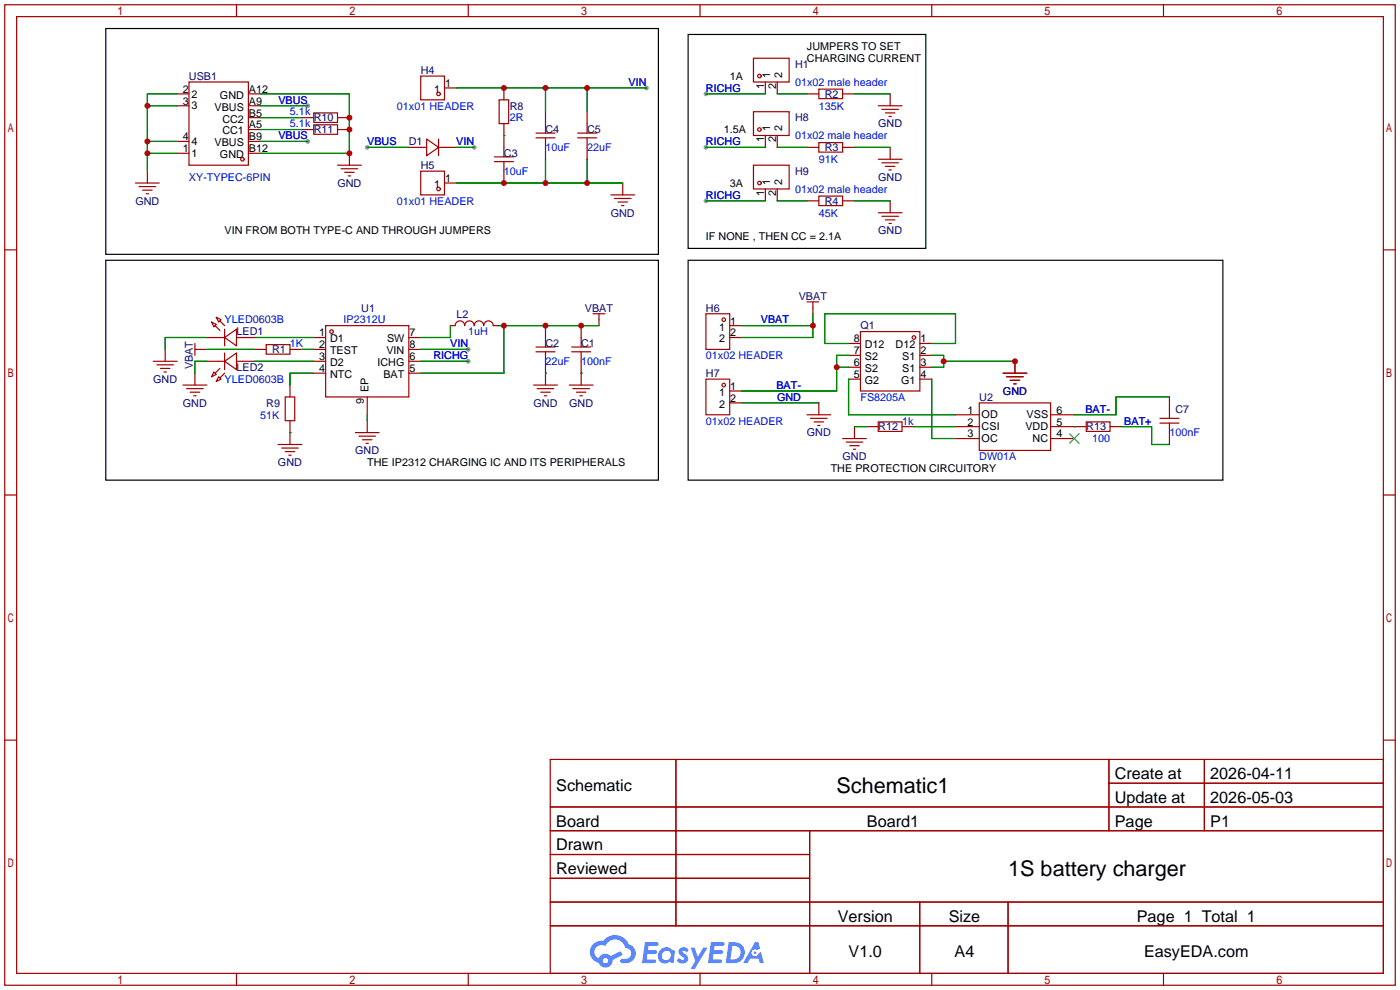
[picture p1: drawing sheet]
<svg xmlns="http://www.w3.org/2000/svg" width="299mm" height="212mm" viewBox="0 0 299 212" stroke-linecap="round" stroke-linejoin="round" font-family="sans-serif">
<g fill="#999">
<circle cx="100.1" cy="77.2" r=".51"/>
<circle cx="150.9" cy="42.9" r=".51"/>
<circle cx="150.9" cy="31.5" r=".51"/>
<circle cx="150.9" cy="20.1" r=".51"/>
<circle cx="100.1" cy="74.7" r=".51"/>
<circle cx="65.8" cy="30.2" r=".51"/>
<circle cx="138.2" cy="18.8" r=".51"/>
<circle cx="101.3" cy="31.5" r=".51"/>
<circle cx="65.8" cy="22.6" r=".51"/>
<circle cx="78.5" cy="31.5" r=".51"/>
</g>
<g fill="none" stroke="#a10000" stroke-width=".25">
<path d="M1 1h297.2v209.6h-297.2zM3.6 3.6h292.1v204.4h-292.1zM50.5 1v2.6M100.1 1v2.6M149.6 1v2.6M199.1 1v2.6M248.7 1v2.6M1 53.4h2.6M295.7 53.4h2.5M1 105.8h2.6M295.7 105.8h2.5M1 158.2h2.6"/>
<path d="M295.7 158.2h2.5M117.6 162.3h178.1v45.7h-178.1zM117.6 172.5h178.1M117.6 177.5h178.1M144.5 162.3v35.6M173 177.5v30.5M237 162.3v15.2M237 167.4h58.7M257.4 162.3v15.2M117.6 182.6h55.4M117.6 192.8h178.1M117.6 187.7h55.4"/>
<path d="M117.6 197.9h178.1M196.6 192.8v15.2M215.4 192.8v15.2M50.5 208v2.6M100.1 208v2.6M149.6 208v2.6M199.1 208v2.6M248.7 208v2.6"/>
</g>
<g fill="#5487ff">
<path d="M145.3 202.7a1.3 1.3 0 0 1 1.9 .3l-.4 .6a.54 .54 0 0 0-.9-.2l.1 .2a1.34 1.34 0 0 1 .9 1.8 1.47 1.47 0 0 1-2.3-.1l.5-.6 .8 .5a.31 .31 0 0 0 .4-.3 .31 .31 0 0 0-.3-.4 1.12 1.12 0 0 1-.7-1.8z"/>
<path d="M147.6 202.5h.9l.6 2 1.2-2h.9l-2.7 4.6h-.9l1-1.7z"/>
<path d="M137.8 201.4h1.7a1.31 1.31 0 0 1 1.2 .2 .4 .4 0 0 1-.3 .5l-1.8 .1-.1 .9h1.6a.4 .4 0 0 1 .4 .4 .4 .4 0 0 1-.5 .4h-1.6l-.2 1.2h1.4a.46 .46 0 0 1 .5 0 .46 .46 0 0 1 .1 .5l-.4 .2h-2.6z"/>
<path d="M151.9 201.4h1.7a1.32 1.32 0 0 1 1.2 .2 .39 .39 0 0 1-.3 .5l-1.8 .1-.1 .9h1.6a.4 .4 0 0 1 .4 .4 .4 .4 0 0 1-.4 .4h-1.7l-.2 1.2h1.4a.46 .46 0 0 1 .5 0 .46 .46 0 0 1 .1 .5l-.4 .2h-2.6z"/>
<path d="M161.3 201.4h.8l.3 1.3-.6 .4a.75 .75 0 0 0-1.1 .3 .75 .75 0 0 0 .5 1 .75 .75 0 0 0 .9-.7l.5-.2 .6 2.3h-.8l-.3-.9h-1.8l-.5 .9h-1z"/>
<path d="M155.7 201.4l-.6 4.4h1.5a2.27 2.27 0 0 0 2.6-2.2 2.27 2.27 0 0 0-2.7-2.2zM156.5 202.1a1.5 1.5 0 0 1 1.8 1.6 1.5 1.5 0 0 1-1.9 1.4h-.3z"/>
<path d="M141.2 203a1.6 1.6 0 0 0-.3 2.3 1.6 1.6 0 0 0 2.3 .2l.7 .3 .3-2.4-.1-.3-.5-.1a1.58 1.58 0 0 0-2.4 0zM141.8 203.5a.98 .98 0 0 1 1.6 .4 .98 .98 0 0 1-1.1 1.3 .94 .94 0 0 1-.9-.7 .94 .94 0 0 1 .4-1z"/>
<path d="M126.8 201.8a2.37 2.37 0 0 0 1.1 4 1.54 1.54 0 0 0 1.8 1 1.54 1.54 0 0 0 1.2-1.6l2.2-1.1-.5-.8-2 1a1.57 1.57 0 0 0-2.7 .5 1.5 1.5 0 0 1-.7-2.1 1.5 1.5 0 0 1 2.2-.5 2.23 2.23 0 0 1 2.3-1.4 2.23 2.23 0 0 1 2 1.8 1.16 1.16 0 0 1 1.2 1.1 1.16 1.16 0 0 1-1.1 1.2h-.7a.47 .47 0 0 0-.5 .4 .47 .47 0 0 0 .4 .5 2.17 2.17 0 0 0 2.5-.9 2.17 2.17 0 0 0-.3-2.7l-.8-.4a3.2 3.2 0 0 0-5.5-.7l-1.1 .1zM128.8 205.3a.6 .6 0 0 1 1.2 0 .6 .6 0 0 1-1.2 0z"/>
<circle cx="161.4" cy="203.6" r=".28"/>
</g>
<g fill="none" stroke="#a10000" stroke-width=".25">
<path d="M40.4 17.5h12.7v17.8h-12.7zM89.9 16.3h5.1v5h-5.1zM95 18.8h2.5M107.7 18.8v2.5M161 12.4h7.7v5.1h-7.7zM163.6 17.5v2.6M166.1 17.5v2.6M175 19.1h5.1v2h-5.1zM29 39.1h5M29.7 39.9h3.6M31.5 36.6v2.5M37.8 22.6h2.6"/>
<path d="M37.8 20.1h2.6M37.8 30.2h2.6M37.8 32.8h2.6M53.1 22.6h2.5M53.1 20.1h2.5M53.1 27.7h2.5M53.1 25.1h2.5M53.1 30.2h2.5M53.1 32.8h2.5M64.5 27.7h2.6M64.5 25.1h2.6M67.1 24.1h5v2.1h-5z"/>
<path d="M67.1 26.7h5v2h-5zM72.1 27.7h2.6M72.1 25.1h2.6M72.1 35.3h5.1M72.9 36.1h3.6M73.7 36.8h2M74.4 37.6h.5M74.7 32.8v2.5M87.4 31.5h3.8M89.9 36.6h5.1v5.1h-5.1zM91.2 29.7l2.5 1.8-2.5 1.8zM93.7 31.5h3.8"/>
<path d="M93.7 29.7v3.6M95 39.1h2.5M105.7 33.5h4M105.7 34.5h4M106.7 21.3h2v5.1h-2zM107.7 26.4v7.1M107.7 34.5v4.6M114.6 28.4h4M114.6 29.5h4M116.6 23.9v4.5M116.6 29.5v4.5M123.4 28.4h4.1"/>
<path d="M123.4 29.5h4.1M125.5 23.9v4.5M125.5 29.5v4.5M133.1 39.1v2.6M161 23.9h7.7v5.1h-7.7zM161 35.3h7.7v5.1h-7.7zM163.6 29v2.5M166.1 29v2.5M172.5 20.1h2.5M172.5 31.5h2.5M175 30.5h5.1v2h-5.1zM180.1 20.1h2.5"/>
<path d="M180.1 31.5h2.5M187.7 22.6h5.1M187.7 34h5.1M188.5 23.4h3.5M188.5 34.8h3.5M189.2 24.1h2.1M189.2 35.6h2.1M190 24.9h.5M190 36.3h.5M190.2 20.1v2.5M190.2 31.5v2.5M30.5 40.6h2"/>
<path d="M31.2 41.4h.5M130.6 41.7h5M131.3 42.4h3.6M132.1 43.2h2M132.8 43.9h.5M163.6 40.4v2.5M166.1 40.4v2.5M172.5 42.9h2.5M175 41.9h5.1v2h-5.1zM180.1 42.9h2.5M187.7 45.5h5.1M188.5 46.2h3.5"/>
<path d="M189.2 47h2.1M190 47.8h.5M190.2 42.9v2.6M32.8 77.2h5M33.5 78h3.6M34.3 78.7h2M35.1 79.5h.5M35.3 74.7v2.5M41.7 74.7h2.5M41.7 73.4v2.5M41.7 79.8v2.5M44.2 72.1h3.8"/>
<path d="M44.2 77.2h3.8M45.2 68.8l1 .5-.5 .5zM45.7 79.5l.5 .5-1 .5zM46 69.6l1 1M46.2 67.8l1 .5-.5 .5zM47 68.6l1 1M47 78.7l-1 1.1M48 72.1l2.5-1.7v3.5zM48 77.2l2.5-1.8v3.6zM48 70.4v3.5M48 75.4v3.6M48 79.8l-1 1"/>
<path d="M50.5 72.1h3.9M50.5 77.2h3.9M54.4 74.7h2.5M56.9 73.7h5.1v2h-5.1zM62 74.7h2.5M67.1 72.1h2.5M67.1 74.7h2.5M67.1 77.2h2.5M67.1 79.8h2.5M69.6 69.6h17.8v15.2h-17.8zM87.4 72.1h2.5M87.4 74.7h2.5"/>
<path d="M87.4 77.2h2.5M87.4 79.8h2.5M96.3 69.6h1M97.3 69.6a1.02 1.02 0 0 1 1-1 1.02 1.02 0 0 1 1 1M99.3 69.6a1.02 1.02 0 0 1 1-1 1.02 1.02 0 0 1 1 1M101.3 69.6a1.02 1.02 0 0 1 1.1-1 1.02 1.02 0 0 1 1 1M103.4 69.6a1.02 1.02 0 0 1 1-1 1.02 1.02 0 0 1 1 1h1M114.6 74.2h4M114.6 75.2h4M116.6 69.6v4.6M116.6 75.2v7.1M122.2 74.2h4"/>
<path d="M122.2 75.2h4M124.2 69.6v4.6M124.2 75.2v7.1M126.7 67.1h2.6M128 67.1v2.5M150.9 67.1h5.1v7.6h-5.1zM156 72.1h2.5M156 69.6h2.5M172.5 64.5h2.5M173.7 64.5v2.6M181.4 73.4h2.5M181.4 75.9h2.5"/>
<path d="M181.4 78.5h2.5M183.9 70.9h12.7v12.7h-12.7zM196.6 73.4h2.5M196.6 75.9h2.5M196.6 78.5h2.5M214.4 79.8h5.1M216.9 77.2v2.6M39.1 82.3h5.1M39.9 83.1h3.5M40.6 83.8h2.1M41.4 84.6h.5M46.7 80.5l.5 .5-1 .5z"/>
<path d="M59.4 95h5.1M60.2 95.8h3.6M61 84.8h2v5.1h-2zM61 96.5h2M61.7 97.3h.5M62 82.3v2.5M62 89.9v5.1M75.9 92.5h5.1M76.7 93.2h3.6M77.5 94h2M78.2 94.7h.5M78.5 84.8v3.8"/>
<path d="M78.5 89.9v2.6M114 82.3h5.1M114.8 83.1h3.6M115.6 83.8h2M116.3 84.6h.5M121.7 82.3h5M122.4 83.1h3.6M123.2 83.8h2M124 84.6h.5M150.9 81h5.1v7.6h-5.1zM156 83.6h2.5M156 86.1h2.5"/>
<path d="M172.5 88.6h5M173.2 89.4h3.6M174 90.2h2M174.8 90.9h.5M175 86.1v2.5M180.1 93.7h5.1M180.8 94.5h3.6M181.4 81h2.5M181.6 95.2h2M182.4 96h.5M182.6 91.2v2.5M185.2 91.2h2.5"/>
<path d="M187.7 90.2h5.1v2h-5.1zM192.8 91.2h2.5M196.6 81h2.5M204.2 88.6h5.1M204.2 91.2h5.1M204.2 93.7h5.1M209.3 86.1h15.2v10.2h-15.2zM215.1 80.5h3.6M215.9 81.3h2M216.7 82h.5M224.5 88.6h5.1M224.5 91.2h7.7"/>
<path d="M224.5 93.7h5.1M232.2 90.2h5v2h-5zM237.2 91.2h2.6M247.9 89.4h4.1M247.9 90.4h4.1M249.9 84.8v4.6M249.9 90.4v4.6"/>
<circle cx="162.3" cy="16.3" r=".38"/>
<circle cx="51.8" cy="34" r=".38"/>
<circle cx="93.7" cy="20.1" r=".38"/>
<circle cx="162.3" cy="39.1" r=".38"/>
<circle cx="162.3" cy="27.7" r=".38"/>
<circle cx="93.7" cy="40.4" r=".38"/>
<circle cx="70.9" cy="70.9" r=".38"/>
<circle cx="154.7" cy="68.3" r=".38"/>
<circle cx="195.3" cy="72.1" r=".38"/>
<circle cx="154.7" cy="82.3" r=".38"/>
</g>
<g fill="none" stroke="#008700" stroke-width=".25">
<path d="M97.5 18.8h40.7M116.6 18.8v5.1M125.5 18.8v5.1M31.5 22.6h6.3M31.5 30.2h6.3M31.5 32.8h6.3M37.8 20.1h-6.3v16.5M55.6 20.1h19.1v12.7h-19.1M55.6 22.6h10.2M55.6 30.2h10.2M55.6 25.1h8.9M55.6 27.7h8.9"/>
<path d="M78.5 31.5h8.9M97.5 31.5h3.8M97.5 39.1h35.6M107.7 29h.1M116.6 34v5.1M125.5 34v5.1M150.9 31.5h12.7M150.9 20.1h12.7M166.1 31.5h6.4M166.1 20.1h6.4M182.6 31.5h7.6M182.6 20.1h7.6"/>
<path d="M150.9 42.9h12.7M166.1 42.9h6.4M182.6 42.9h7.6M44.2 77.2h-2.5v2.6M44.2 72.1h-8.9v2.6M44.2 74.7h10.2M54.4 77.2h12.7M54.4 72.1h12.7M64.5 74.7h2.6M67.1 79.8h-5.1v2.5M89.9 77.2h10.2M89.9 74.7h10.2"/>
<path d="M96.3 69.6v2.5h-6.4M106.4 69.6h21.6M107.7 69.6v10.2h-17.8M116.6 79.8h.1M124.2 79.8h.1M158.5 69.6h15.2M173.7 67.1v5h-15.2M178.8 78.5h2.6M181.4 73.4h-5.1v-6.3h27.9v6.3h-5.1M181.4 75.9h-2.6v7.7h-20.3M199.1 75.9h2.6v2.6h-2.6M201.7 77.2h15.2"/>
<path d="M62 92.5h.1M78.5 88.6v1.3M158.5 86.1h16.5M181.4 81v7.6h22.8M182.6 91.2h2.6M195.3 91.2h8.9M199.1 81v12.7h5.1M229.6 91.2h.1M239.8 91.2h6.3v3.8h3.8M249.9 84.8h-11.4v3.8h-8.9"/>
</g>
<path d="M22.6 6.1h118.1v48.3h-118.1zM147.1 7.4h50.8v45.7h-50.8zM22.6 55.6h118.1v47h-118.1zM147.1 55.6h114.3v47h-114.3z" fill="none" stroke="#000" stroke-width=".25"/>
<path d="M228.6 92.7l2 2M230.6 92.7l-2 2" fill="none" stroke="#3c3" stroke-width=".25"/>
<g fill="#c00">
<circle cx="107.7" cy="69.6" r=".63"/>
<circle cx="116.6" cy="69.6" r=".63"/>
<circle cx="124.2" cy="69.6" r=".63"/>
<circle cx="107.7" cy="39.1" r=".63"/>
<circle cx="116.6" cy="39.1" r=".63"/>
<circle cx="125.5" cy="39.1" r=".63"/>
<circle cx="31.5" cy="22.6" r=".63"/>
<circle cx="31.5" cy="30.2" r=".63"/>
<circle cx="31.5" cy="32.8" r=".63"/>
<circle cx="74.7" cy="32.8" r=".63"/>
<circle cx="74.7" cy="27.7" r=".63"/>
<circle cx="74.7" cy="25.1" r=".63"/>
<circle cx="201.7" cy="77.2" r=".63"/>
<circle cx="216.9" cy="77.2" r=".63"/>
<circle cx="178.8" cy="78.5" r=".63"/>
<circle cx="173.7" cy="69.6" r=".63"/>
<circle cx="125.5" cy="18.8" r=".63"/>
<circle cx="116.6" cy="18.8" r=".63"/>
<circle cx="107.7" cy="18.8" r=".63"/>
</g>
<g font-size="4.6">
<text x="178.8" y="169.4">Schematic1</text>
<text x="215.5" y="187.2">1S battery charger</text>
</g>
<g font-size="3.5">
<text x="238.3" y="166.5">Create at</text>
<text x="258.7" y="166.5">2026-04-11</text>
<text x="118.9" y="169.1">Schematic</text>
<text x="238.3" y="171.6">Update at</text>
<text x="258.7" y="171.6">2026-05-03</text>
<text x="118.9" y="176.7">Board</text>
<text x="185.3" y="176.7">Board1</text>
<text x="238.3" y="176.7">Page</text>
<text x="258.7" y="176.7">P1</text>
<text x="118.9" y="181.8">Drawn</text>
<text x="118.9" y="186.8">Reviewed</text>
<text x="179.1" y="197">Version</text>
<text x="202.8" y="197">Size</text>
<text x="243" y="197">Page 1 Total 1</text>
<text x="181.4" y="204.6">V1.0</text>
<text x="204" y="204.6">A4</text>
<text x="244.5" y="204.6">EasyEDA.com</text>
</g>
<g font-size="2.3">
<text x="172.5" y="10.7">JUMPERS TO SET</text>
<text x="156" y="17.1">1A</text>
<text x="164.6" y="16.6" transform="rotate(-90 164.6 16.6)">1</text>
<text x="167.2" y="16.6" transform="rotate(-90 167.2 16.6)">2</text>
<text x="172.5" y="13.3">CHARGING CURRENT</text>
<text x="39.1" y="19.8">2</text>
<text x="39.1" y="22.4">3</text>
<text x="40.9" y="20.9">2</text>
<text x="40.9" y="23.4">3</text>
<text x="45.9" y="23.6">VBUS</text>
<text x="47" y="21.1">GND</text>
<text x="53.2" y="19.8">A12</text>
<text x="53.2" y="22.4">A9</text>
<text x="92.8" y="19.8">1</text>
<text x="95.1" y="18.6">1</text>
<text x="163.3" y="18.9" transform="rotate(-90 163.3 18.9)">1</text>
<text x="165.9" y="18.9" transform="rotate(-90 165.9 18.9)">2</text>
<text x="39.1" y="30">4</text>
<text x="47.5" y="28.7">CC1</text>
<text x="47.5" y="26.2">CC2</text>
<text x="53.2" y="27.5">A5</text>
<text x="53.2" y="24.9">B5</text>
<text x="53.2" y="30">B9</text>
<text x="154.7" y="28.5">1.5A</text>
<text x="164.6" y="28" transform="rotate(-90 164.6 28)">1</text>
<text x="167.2" y="28" transform="rotate(-90 167.2 28)">2</text>
<text x="39.1" y="32.5">1</text>
<text x="40.9" y="33.6">1</text>
<text x="40.9" y="31">4</text>
<text x="45.9" y="31.3">VBUS</text>
<text x="47" y="33.8">GND</text>
<text x="53.2" y="32.5">B12</text>
<text x="163.3" y="30.4" transform="rotate(-90 163.3 30.4)">1</text>
<text x="165.9" y="30.4" transform="rotate(-90 165.9 30.4)">2</text>
<text x="92.8" y="40.2">1</text>
<text x="95.1" y="38.9">1</text>
<text x="156" y="39.9">3A</text>
<text x="163.3" y="41.8" transform="rotate(-90 163.3 41.8)">1</text>
<text x="164.6" y="39.4" transform="rotate(-90 164.6 39.4)">1</text>
<text x="165.9" y="41.8" transform="rotate(-90 165.9 41.8)">2</text>
<text x="167.2" y="39.4" transform="rotate(-90 167.2 39.4)">2</text>
<text x="48" y="50.1">VIN FROM BOTH TYPE-C AND THROUGH JUMPERS</text>
<text x="150.9" y="51.4">IF NONE , THEN CC = 2.1A</text>
<text x="68.2" y="71.9">1</text>
<text x="87.5" y="71.9">7</text>
<text x="153.7" y="70.6">1</text>
<text x="156.1" y="69.4">1</text>
<text x="156.1" y="71.9">2</text>
<text x="68.2" y="74.4">2</text>
<text x="68.2" y="77">3</text>
<text x="70.5" y="73.2">D1</text>
<text x="70.5" y="75.7">TEST</text>
<text x="82.6" y="75.7">VIN</text>
<text x="82.7" y="73.2">SW</text>
<text x="87.5" y="77">6</text>
<text x="87.5" y="74.4">8</text>
<text x="153.7" y="73.2">2</text>
<text x="182.5" y="75.7">7</text>
<text x="182.5" y="73.2">8</text>
<text x="184.8" y="77">S2</text>
<text x="184.8" y="74.4">D12</text>
<text x="191.4" y="74.4">D12</text>
<text x="192.8" y="77">S1</text>
<text x="196.7" y="73.2">1</text>
<text x="196.7" y="75.7">2</text>
<text x="68.2" y="79.5">4</text>
<text x="70.5" y="78.3">D2</text>
<text x="70.5" y="80.8">NTC</text>
<text x="78.8" y="83.8" transform="rotate(-90 78.8 83.8)">EP</text>
<text x="80.7" y="78.3">ICHG</text>
<text x="81.9" y="80.8">BAT</text>
<text x="87.5" y="79.5">5</text>
<text x="156.1" y="83.3">1</text>
<text x="182.5" y="80.8">5</text>
<text x="182.5" y="78.3">6</text>
<text x="184.8" y="82.1">G2</text>
<text x="184.8" y="79.5">S2</text>
<text x="192.6" y="82.1">G1</text>
<text x="192.8" y="79.5">S1</text>
<text x="196.7" y="78.3">3</text>
<text x="196.7" y="80.8">4</text>
<text x="77.8" y="86.3" transform="rotate(-90 77.8 86.3)">9</text>
<text x="153.7" y="84.6">1</text>
<text x="153.7" y="87.1">2</text>
<text x="156.1" y="85.9">2</text>
<text x="206.7" y="88.4">1</text>
<text x="209.8" y="89.4">OD</text>
<text x="219.4" y="89.4">VSS</text>
<text x="225.8" y="88.4">6</text>
<text x="206.7" y="93.5">3</text>
<text x="206.7" y="91">2</text>
<text x="209.8" y="94.5">OC</text>
<text x="209.8" y="92">CSI</text>
<text x="219.2" y="92">VDD</text>
<text x="220.7" y="94.5">NC</text>
<text x="225.8" y="91">5</text>
<text x="225.8" y="93.5">4</text>
<text x="78.5" y="99.6">THE IP2312 CHARGING IC AND ITS PERIPHERALS</text>
<text x="177.5" y="100.9">THE PROTECTION CIRCUITORY</text>
</g>
<g font-size="2.3" fill="#000080">
<text x="40.4" y="17.1">USB1</text>
<text x="89.9" y="15.8">H4</text>
<text x="169.9" y="14.5">H1</text>
<text x="109" y="23.4">R8</text>
<text x="176.3" y="20.9">R2</text>
<text x="67.1" y="26">R10</text>
<text x="67.1" y="28.5">R11</text>
<text x="116.6" y="28.5">C4</text>
<text x="125.5" y="28.5">C5</text>
<text x="169.9" y="26">H8</text>
<text x="187.7" y="27.2">GND</text>
<text x="87.4" y="31">D1</text>
<text x="107.7" y="33.6">C3</text>
<text x="176.3" y="32.3">R3</text>
<text x="72.1" y="39.9">GND</text>
<text x="89.9" y="36.1">H5</text>
<text x="169.9" y="37.4">H9</text>
<text x="187.7" y="38.7">GND</text>
<text x="28.9" y="43.7">GND</text>
<text x="130.5" y="46.3">GND</text>
<text x="176.3" y="43.7">R4</text>
<text x="187.7" y="50.1">GND</text>
<text x="170.7" y="64.1">VBAT</text>
<text x="50.5" y="71.7">LED1</text>
<text x="77.2" y="66.6">U1</text>
<text x="97.5" y="67.9">L2</text>
<text x="125" y="66.6">VBAT</text>
<text x="150.9" y="66.6">H6</text>
<text x="183.9" y="70.4">Q1</text>
<text x="58.2" y="75.5">R1</text>
<text x="116.6" y="74.2">C2</text>
<text x="124.2" y="74.2">C1</text>
<text x="32.7" y="81.8">GND</text>
<text x="41.2" y="79" transform="rotate(-90 41.2 79)">VBAT</text>
<text x="50.5" y="79.3">LED2</text>
<text x="150.9" y="80.6">H7</text>
<text x="39.1" y="86.9">GND</text>
<text x="56.9" y="86.9">R9</text>
<text x="114" y="86.9">GND</text>
<text x="121.6" y="86.9">GND</text>
<text x="209.3" y="85.6">U2</text>
<text x="214.4" y="84.4">GND</text>
<text x="251.2" y="88.2">C7</text>
<text x="172.4" y="93.3">GND</text>
<text x="187.7" y="92">R12</text>
<text x="232.2" y="92">R13</text>
<text x="59.4" y="99.6">GND</text>
<text x="75.9" y="97.1">GND</text>
<text x="180.1" y="98.3">GND</text>
</g>
<g font-size="2.3" fill="#00f">
<text x="59.5" y="22.1">VBUS</text>
<text x="84.8" y="23.4">01x01 HEADER</text>
<text x="134.3" y="18.3">VIN</text>
<text x="150.9" y="19.6">RICHG</text>
<text x="169.9" y="18.3">01x02 male header</text>
<text x="175" y="23.4">135K</text>
<text x="59.5" y="29.8">VBUS</text>
<text x="62" y="24.7">5.1k</text>
<text x="62" y="27.2">5.1k</text>
<text x="109" y="26">2R</text>
<text x="169.9" y="29.8">01x02 male header</text>
<text x="78.5" y="31">VBUS</text>
<text x="97.5" y="31">VIN</text>
<text x="116.6" y="32.3">10uF</text>
<text x="125.5" y="32.3">22uF</text>
<text x="150.9" y="31">RICHG</text>
<text x="175" y="34.8">91K</text>
<text x="40.4" y="38.7">XY-TYPEC-6PIN</text>
<text x="107.7" y="37.4">10uF</text>
<text x="169.9" y="41.2">01x02 male header</text>
<text x="84.8" y="43.7">01x01 HEADER</text>
<text x="150.9" y="42.5">RICHG</text>
<text x="175" y="46.3">45K</text>
<text x="48" y="69.1">YLED0603B</text>
<text x="73.4" y="69.1">IP2312U</text>
<text x="100.1" y="71.7">1uH</text>
<text x="162.6" y="69.1">VBAT</text>
<text x="62" y="74.2">1K</text>
<text x="92.6" y="76.8">RICHG</text>
<text x="96.2" y="74.2">VIN</text>
<text x="150.9" y="76.8">01x02 HEADER</text>
<text x="48" y="81.8">YLED0603B</text>
<text x="116.6" y="78">22uF</text>
<text x="124.2" y="78">100nF</text>
<text x="165.9" y="83.1">BAT-</text>
<text x="55.6" y="89.5">51K</text>
<text x="166.1" y="85.6">GND</text>
<text x="183.9" y="85.6">FS8205A</text>
<text x="232" y="88.2">BAT-</text>
<text x="150.9" y="90.7">01x02 HEADER</text>
<text x="192.8" y="90.7">1k</text>
<text x="233.4" y="94.5">100</text>
<text x="240.3" y="90.7">BAT+</text>
<text x="249.9" y="93.3">100nF</text>
<text x="209.3" y="98.3">DW01A</text>
</g>
</svg>
